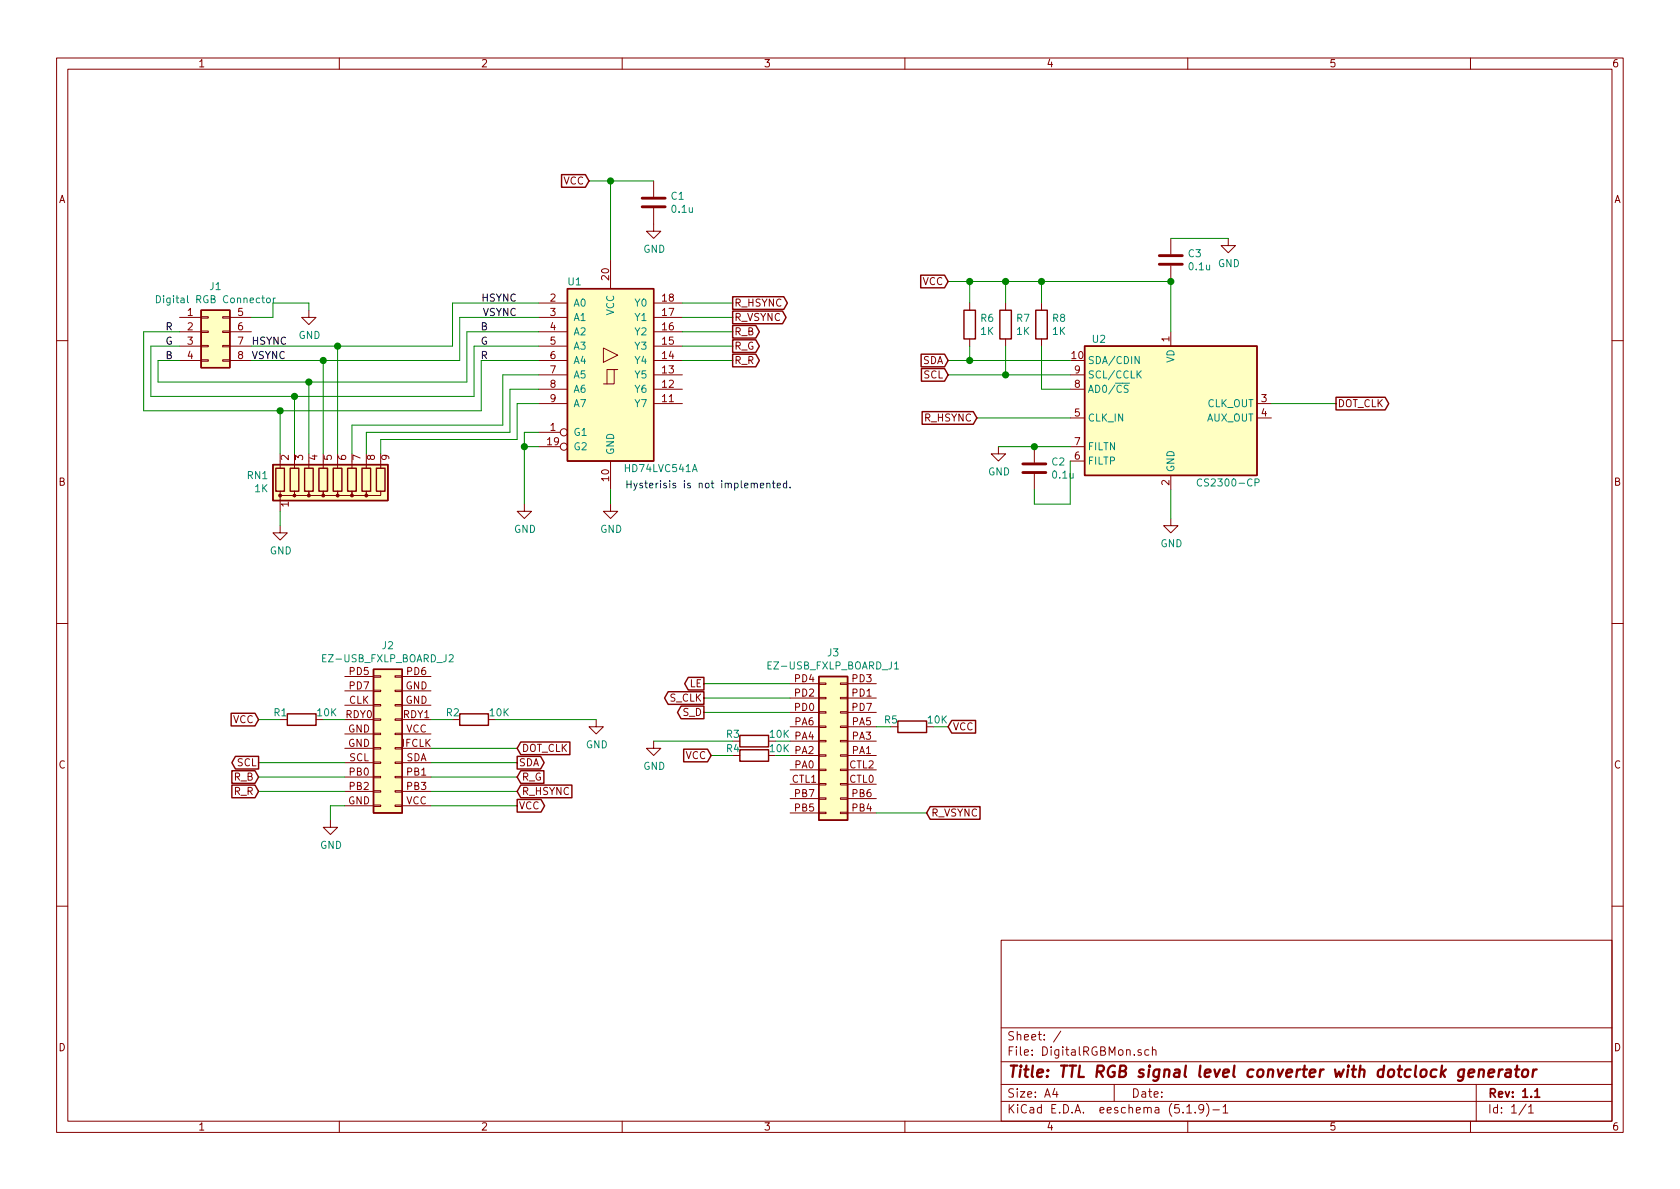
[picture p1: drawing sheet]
<svg xmlns="http://www.w3.org/2000/svg" width="297mm" height="210mm" viewBox="0 0 297 210" stroke-linecap="round" stroke-linejoin="round" font-family="sans-serif">
<g fill="none" stroke="#840000" stroke-width=".18">
<path d="M10 10.3h277v189.9h-277zM12 12.2h273v186.1h-273zM60 10.3v1.9M110 10.3v1.9M160 10.3v1.9M210 10.3v1.9M260 10.3v1.9M115.6 36.8v4.1h1.2l-1.2 1.3-1.3-1.3h1.3M115.6 32v2.8M31.7 58.7h3.9M31.7 56.1h3.9M35.6 56h1.2v.3h-1.2z"/>
<path d="M35.6 58.5h1.2v.3h-1.2zM39.4 56h1.2v.3h-1.2zM39.4 58.5h1.2v.3h-1.2zM40.6 58.7h3.8M40.6 56.1h3.8M54.6 54.9v1.2h1.3l-1.3 1.3-1.3-1.3h1.3M95.2 58.7h5.1M95.2 56.1h5.1M95.2 53.6h5.1M107.9 46v5M115.6 58.7h5M115.6 56.1h5"/>
<path d="M115.6 53.6h5M171.4 53.6v1.3M171.4 59.9v1.3M177.8 53.6v1.3M177.8 59.9v1.3M184.1 53.6v1.3M184.1 59.9v1.3M207 42.2v2.8M207 47v2.8M207 58.7v2.5M217.2 42.2v1.2h1.2l-1.2 1.3-1.3-1.3h1.3M10 60.2h2"/>
<path d="M31.7 63.7h3.9M31.7 61.2h3.9M35.6 63.6h1.2v.3h-1.2zM35.6 61.1h1.2v.2h-1.2zM39.4 63.6h1.2v.3h-1.2zM39.4 61.1h1.2v.2h-1.2zM40.6 63.7h3.8M40.6 61.2h3.8M95.2 76.4h3.9M95.2 71.4h5.1M95.2 68.8h5.1M95.2 66.3h5.1"/>
<path d="M95.2 63.7h5.1M95.2 61.2h5.1M95.2 79h3.9M106.7 61.5l2.5 1.3-2.5 1.3zM108.6 65.3h-1.3v2.6M109.2 65.3h-.6v2.6h-1.9M115.6 71.4h5M115.6 68.8h5M115.6 66.3h5M115.6 63.7h5M115.6 61.2h5M176.5 79v1.3h1.3l-1.3 1.2-1.2-1.2h1.2"/>
<path d="M182.9 79v2.8M189.2 68.8h2.6M189.2 66.3h2.6M189.2 79h2.6M189.2 73.9h2.6M222.2 71.4h2.6M222.2 73.9h2.6M285 60.2h2M49.5 86.9v.7h2.6v-.7v.7h2.5v-.7v.7h2.5v-.7v.7h2.6v-.7v.7h2.5v-.7v.7h2.6v-.7v.7h2.5v-.7M49.5 93v1.2h1.3l-1.3 1.3-1.2-1.3h1.2M49.5 81.5v1.3M49.5 87.9v2.5"/>
<path d="M52.1 81.5v1.3M54.6 81.5v1.3M57.1 81.5v1.3M59.7 81.5v1.3M62.2 81.5v1.3M64.8 81.5v1.3M67.3 81.5v1.3M92.7 89.1v1.3h1.3l-1.3 1.3-1.3-1.3h1.3M107.9 89.1v1.3h1.3l-1.3 1.3-1.2-1.3h1.2M107.9 81.5v5.1M182.9 83.8v2.8M189.2 81.5h2.6"/>
<path d="M207 91.7v1.3h1.3l-1.3 1.2-1.3-1.2h1.3M207 84.1v2.5M10 110.3h2M61 119.6h5M66 119.5h1.3v.3h-1.3zM69.8 119.5h1.3v.3h-1.3zM71.1 119.6h5.1M285 110.3h2M61 124.7h5M61 132.3h5M61 122.2h5M61 129.8h5"/>
<path d="M61 137.4h5M61 139.9h5M61 127.2h5M61 134.9h5M66 139.8h1.3v.3h-1.3zM66 137.3h1.3v.2h-1.3zM66 134.7h1.3v.3h-1.3zM66 132.2h1.3v.3h-1.3zM66 129.7h1.3v.2h-1.3zM66 127.1h1.3v.3h-1.3zM66 124.6h1.3v.2h-1.3zM66 122h1.3v.3h-1.3z"/>
<path d="M69.8 139.8h1.3v.3h-1.3zM69.8 137.3h1.3v.2h-1.3zM69.8 134.7h1.3v.3h-1.3zM69.8 132.2h1.3v.3h-1.3zM69.8 129.7h1.3v.2h-1.3zM69.8 127.1h1.3v.3h-1.3zM69.8 124.6h1.3v.2h-1.3zM69.8 122h1.3v.3h-1.3zM71.1 124.7h5.1M71.1 132.3h5.1M71.1 122.2h5.1M71.1 129.8h5.1"/>
<path d="M71.1 137.4h5.1M71.1 139.9h5.1M71.1 127.2h5.1M71.1 134.9h5.1M105.4 127.2v1.3h1.3l-1.3 1.3-1.3-1.3h1.3M115.6 131.1v1.2h1.2l-1.2 1.3-1.3-1.3h1.3M139.7 138.7h5.1M139.7 136.1h5.1M139.7 133.6h5.1M139.7 131.1h5.1M139.7 128.5h5.1M139.7 126h5.1"/>
<path d="M139.7 123.4h5.1M139.7 120.9h5.1M144.8 138.6h1.2v.2h-1.2zM144.8 136h1.2v.3h-1.2zM144.8 133.5h1.2v.2h-1.2zM144.8 130.9h1.2v.3h-1.2zM144.8 128.4h1.2v.2h-1.2zM144.8 125.9h1.2v.2h-1.2zM144.8 123.3h1.2v.3h-1.2zM144.8 120.8h1.2v.2h-1.2zM148.6 138.6h1.3v.2h-1.3zM148.6 136h1.3v.3h-1.3z"/>
<path d="M148.6 133.5h1.3v.2h-1.3zM148.6 130.9h1.3v.3h-1.3zM148.6 128.4h1.3v.2h-1.3zM148.6 125.9h1.3v.2h-1.3zM148.6 123.3h1.3v.3h-1.3zM148.6 120.8h1.3v.2h-1.3zM149.9 138.7h5M149.9 136.1h5M149.9 133.6h5M149.9 131.1h5M149.9 128.5h5M149.9 126h5"/>
<path d="M149.9 123.4h5M149.9 120.9h5M58.4 145v1.3h1.3l-1.3 1.3-1.3-1.3h1.3M61 142.5h5M66 142.4h1.3v.2h-1.3zM69.8 142.4h1.3v.2h-1.3zM71.1 142.5h5.1M139.7 143.8h5.1M139.7 141.2h5.1M144.8 143.6h1.2v.3h-1.2zM144.8 141.1h1.2v.2h-1.2zM148.6 143.6h1.3v.3h-1.3z"/>
<path d="M148.6 141.1h1.3v.2h-1.3zM149.9 143.8h5M149.9 141.2h5M10 160.2h2M177 166.3h108v32h-108zM285 160.2h2M60 198.3v1.9M110 198.3v1.9M160 198.3v1.9M177 194.8h108M177 191.8h108M177 187.8h108"/>
<path d="M177 181.8h108M186.5 192.5l-.4 1h1M186.8 193v1M187.6 182.3l-1.3 2M197 191.8v3M201.8 185.7l-.4-.1-.2 .2 .1 .2 .5 .2v.3h-.6M203.1 185.7l-.4-.1-.3 .3 .1 .6 .2 .1 .4-.1M203.8 185.7l.2-.1 .3 .1 .1 .9M203.8 185.1v1.5M209.8 195.8l.5-.5v1.5M209.8 196.8h.9M210 198.3v1.9"/>
<path d="M211.3 196.7v.1M212.8 196l-.3 .3h-.3l-.2-.3v-.4l.1-.2 .4-.1 .3 .2a1.19 1.19 0 0 1-.3 1.2l-.4 .1M213.3 195.1a1.71 1.71 0 0 1 0 2.3M214.5 196.3h1.1M216.3 195.8l.4-.5v1.5M216.3 196.8h.8M260 198.3v1.9M261 191.8v6.5M269.8 195.2l-1.2 2M270.3 195.8l.4-.5v1.5M270.3 196.8h.8"/>
<circle cx="99.7" cy="76.4" r=".63"/>
<circle cx="99.7" cy="79" r=".63"/>
</g>
<path d="M271.4 193l.4-.5v1.5M271.4 194h.8" fill="none" stroke="#840000" stroke-width=".3"/>
<g fill="none" stroke="#840000" stroke-width=".41">
<path d="M259.7 189.8l1-.2-.1-.4h-.8l-.2 1 .3 .2 .6-.1M261.5 189.3a.5 .5 0 0 1 .9 .1l-.1 1M261.6 189.1l-.2 1.3M263.2 189.8l1-.2-.1-.4-.5-.1-.4 .3v.9l.2 .1 .6-.1M265.1 189.1l-.2 1.3M265.7 189.1a.55 .55 0 0 0-.7 .4M266.3 189.2h.8l-.1 1.2M267.1 189.6l-.6 .1a.4 .4 0 0 0-.4 .3 .4 .4 0 0 0 .3 .4l.7-.1M267.9 189.1h.7M268.2 188.4l-.2 1.8 .1 .1 .4 .1M269.3 189.3a.51 .51 0 0 1 .5-.2 .51 .51 0 0 1 .4 .4l-.1 .6a.54 .54 0 0 1-.5 .4 .54 .54 0 0 1-.5-.4zM271.1 189.1l-.2 1.3"/>
<path d="M271.7 189.1a.55 .55 0 0 0-.6 .4"/>
</g>
<g fill="#ffffc2" stroke="#ffffc2" stroke-width=".18">
<path d="M48.3 82.2h20.3v6.3h-20.3z"/>
<path d="M66 118.4h5.1v25.4h-5.1z"/>
<path d="M144.8 119.6h5.1v25.4h-5.1z"/>
<path d="M100.3 51h15.3v30.5h-15.3z"/>
<path d="M35.6 54.9h5v10.1h-5z"/>
<path d="M191.8 61.2h30.4v22.9h-30.4z"/>
</g>
<g fill="none" stroke="#840000" stroke-width=".25">
<path d="M99.3 30.9h4.2l.6 1.1-.6 1.1h-4.2zM35.6 54.9h5v10.1h-5zM100.3 51h15.3v30.5h-15.3zM129.5 55h8.9l.6 1.1-.6 1.1h-8.9zM129.5 57.6h4.1l.7 1.1-.7 1.1h-4.1zM129.5 52.5h9.1l.6 1.1-.6 1.1h-9.1zM162.8 48.7h4.2l.6 1.1-.6 1.1h-4.2zM170.4 54.9h2.1v5h-2.1zM176.8 54.9h2v5h-2zM183.1 54.9h2.1v5h-2.1zM129.5 60.1h4.1l.7 1.1-.7 1.1h-4.1zM129.5 62.6h4.1l.7 1.1-.7 1.2h-4.1z"/>
<path d="M162.9 62.6h4.1l.6 1.1-.6 1.2h-4.1zM162.9 65.2h4.1l.6 1.1-.6 1.1h-4.1zM163 72.8h9.1l.6 1.1-.6 1.1h-9.1zM191.8 61.2h30.4v22.9h-30.4zM236.2 70.3h8.7l.6 1.1-.6 1.1h-8.7zM48.3 82.2h20.3v6.3h-20.3zM48.8 82.8h1.5v4.1h-1.5zM51.3 82.8h1.5v4.1h-1.5zM53.8 82.8h1.6v4.1h-1.6zM56.4 82.8h1.5v4.1h-1.5zM58.9 82.8h1.6v4.1h-1.6zM61.5 82.8h1.5v4.1h-1.5z"/>
<path d="M64 82.8h1.5v4.1h-1.5zM66.5 82.8h1.6v4.1h-1.6zM66 118.4h5.1v25.4h-5.1zM121.7 119.8h2.8v2.2h-2.8l-.6-1.1zM144.8 119.6h5.1v25.4h-5.1zM40.9 126.1h4.2l.6 1.1-.6 1.2h-4.2zM41 138.8h4.1l.6 1.1-.6 1.2h-4.1zM41 136.3h4.1l.6 1.1-.6 1.1h-4.1zM41.6 133.8h4.1v2.2h-4.1l-.6-1.1zM50.8 126.2h5.1v2.1h-5.1zM81.3 126.2h5.1v2.1h-5.1zM91.4 133.8h4.2l.6 1.1-.6 1.1h-4.2z"/>
<path d="M92.1 136.3h4.1v2.2h-4.1l-.7-1.1zM92.1 138.8h9v2.3h-9l-.7-1.2zM92.1 131.2h8.7v2.2h-8.7l-.7-1.1zM118.1 122.3h6.4v2.3h-6.4l-.6-1.2zM120.4 124.9h4.1v2.2h-4.1l-.6-1.1zM120.9 132.5h4.2l.6 1.1-.6 1.1h-4.2zM130.8 130h5.1v2.1h-5.1zM130.8 132.6h5.1v2h-5.1zM158.7 127.5h5.1v2h-5.1zM168.3 127.4h4.2v2.2h-4.2l-.7-1.1zM91.4 141.4h4.3l.6 1.1-.6 1.1h-4.3zM164.5 142.6h8.8v2.3h-8.8l-.7-1.1z"/>
</g>
<g fill="#840000" stroke="#840000" stroke-width=".18">
<circle cx="49.5" cy="87.6" r=".25"/>
<circle cx="52.1" cy="87.6" r=".25"/>
<circle cx="54.6" cy="87.6" r=".25"/>
<circle cx="57.1" cy="87.6" r=".25"/>
<circle cx="59.7" cy="87.6" r=".25"/>
<circle cx="62.2" cy="87.6" r=".25"/>
<circle cx="64.8" cy="87.6" r=".25"/>
</g>
<path d="M113.5 36.6h4.1M113.5 35h4.1M205 46.7h4M205 45.2h4M180.8 83.6h4.1M180.8 82h4.1" fill="none" stroke="#840000" stroke-width=".51"/>
<g fill="none" stroke="#008484" stroke-width=".18">
<path d="M27.7 52.3a.64 .64 0 0 1 .7 .6 .64 .64 0 0 1-.7 .6zM47.2 52.8l.3-.1 .3 .2-.1 .6h-.3l-.3-.2zM48.3 52.7v.8M48.7 52.7l-.4 .2M198.5 67.8h1.2M199.5 68.2l-.5-.1-.2 .1v.4l.6 .3 .1 .3-.3 .2-.4-.1M201.2 66.1l.6 .7M201.4 63v1.3l-.7-1.3v1.3M201.8 65.6l-.8 .7M212.5 84.8a.6 .6 0 0 0-.9 .4 .6 .6 0 0 0 .6 .7l.3-.1M221.9 85.3l.7-.1v-.4l-.7-.1v1.2M79.4 115.9l.5-.1 .2 .3v.2l-.7 .7h.7"/>
<path d="M158.2 117.4l.3-.4v1.3M158.2 118.3h.7"/>
</g>
<g fill="none" stroke="#008400" stroke-width=".18">
<path d="M104.1 32h11.5M107.9 32v14M31.7 58.7h-6.3v13.9h59.7v-8.9h10.1M54.6 54.9v-1.3h-6.3v2.5h-3.9M95.2 58.7h-12.7v8.9h-54.6v-3.9h3.8M95.2 56.1h-13.9v7.6h-36.9M95.2 53.6h-15.2v7.6h-35.6M120.6 53.6h8.9M120.6 56.1h8.9M120.6 58.7h8.9M167.6 49.8h39.4v8.9M171.4 49.8v3.8"/>
<path d="M177.8 49.8v3.8M184.1 49.8v3.8M207 42.2h10.2M31.7 61.2h-5v8.9h57.1v-8.9h11.4M49.5 72.6v7.7M52.1 70.1v10.2M54.6 67.6v12.7M57.1 63.7v16.6M59.7 61.2v19.1M92.7 79h2.5M95.2 66.3h-6.3v8.9h-26.7v5.1M95.2 76.4h-2.5v12.7"/>
<path d="M95.2 71.4h-3.8v6.3h-24.1v2.6M95.2 68.8h-5v7.6h-25.4v3.9M120.6 63.7h8.9M120.6 61.2h8.9M167.6 63.7h21.6M167.6 66.3h21.6M171.4 61.2v2.5M172.7 73.9h16.5M176.5 79h12.7M177.8 61.2v5.1M184.1 61.2v7.6h5.1M224.8 71.4h11.4"/>
<path d="M49.5 90.4v2.6M107.9 86.6v2.5M189.2 81.5v7.6h-6.3v-2.5M207 86.6v5.1M45.7 139.9h15.3M45.7 137.4h15.3M45.7 134.9h15.3M45.7 127.2h3.8M57.1 127.2h3.9M76.2 132.3h15.2M76.2 139.9h15.2M76.2 137.4h15.2"/>
<path d="M76.2 134.9h15.2M76.2 127.2h3.8M87.6 127.2h17.8M115.6 131.1h13.9M124.5 120.9h15.2M124.5 123.4h15.2M124.5 126h15.2M125.7 133.6h3.8M154.9 128.5h2.6M61 142.5h-2.6v2.5M76.2 142.5h15.2M154.9 143.8h8.9"/>
</g>
<path d="M134.4 85.8l.7-.1-.1-.2-.4-.1-.2 .2 .1 .6h.5M135.6 85.6l.2-.2 .3 .1v.8M135.6 85.4v.9M136.6 85.4h.4M136.7 85v1.1l.3 .2M137.4 85.8l.6-.1-.1-.2-.3-.1-.2 .2 .1 .6h.4M139.1 85.5l-.4-.1-.2 .3 .1 .5h.5M139.1 85v1.3M139.7 86.2v.1" fill="none" stroke="#0000c2" stroke-width=".18"/>
<g fill="#008400" stroke="#008400" stroke-width=".25">
<circle cx="207" cy="49.8" r=".51"/>
<circle cx="59.7" cy="61.2" r=".51"/>
<circle cx="49.5" cy="72.6" r=".51"/>
<circle cx="52.1" cy="70.1" r=".51"/>
<circle cx="54.6" cy="67.6" r=".51"/>
<circle cx="57.2" cy="63.7" r=".51"/>
<circle cx="92.7" cy="79" r=".51"/>
<circle cx="108" cy="32" r=".51"/>
<circle cx="184.2" cy="49.8" r=".51"/>
<circle cx="177.8" cy="49.8" r=".51"/>
<circle cx="171.5" cy="49.8" r=".51"/>
<circle cx="171.5" cy="63.7" r=".51"/>
<circle cx="182.9" cy="79" r=".51"/>
<circle cx="177.8" cy="66.3" r=".51"/>
</g>
<text font-size="2.8" fill="#840000" x="178" y="190.5">Title: TTL RGB signal level converter with dotclock generator</text>
<g font-size="2.1" fill="#840000">
<text x="178" y="184">Sheet: /</text>
<text x="178" y="186.7">File: DigitalRGBMon.sch</text>
<text x="178" y="196.9">KiCad E.D.A. eeschema (5.1.9)-1</text>
<text x="178" y="194.1">Size: A4</text>
<text x="200" y="194.1">Date:</text>
<text x="263" y="194.1">Rev: 1.1</text>
<text x="263" y="196.9">Id: 1/1</text>
</g>
<g font-size="1.8" fill="#840000">
<text x="35" y="11.9">1</text>
<text x="85" y="11.9">2</text>
<text x="135" y="11.9">3</text>
<text x="185" y="11.9">4</text>
<text x="235" y="11.9">5</text>
<text x="285" y="11.9">6</text>
<text x="10.4" y="35.9">A</text>
<text x="99.6" y="32.6">VCC</text>
<text x="285.4" y="35.9">A</text>
<text x="97.3" y="53.3">2</text>
<text x="107.7" y="49.5" transform="rotate(-90 107.7 49.5)">20</text>
<text x="117.1" y="53.3">18</text>
<text x="163.1" y="50.4">VCC</text>
<text x="33.2" y="55.9">1</text>
<text x="33.2" y="58.4">2</text>
<text x="42.1" y="55.9">5</text>
<text x="42.1" y="58.4">6</text>
<text x="97.3" y="55.9">3</text>
<text x="97.3" y="58.4">4</text>
<text x="117.1" y="58.4">16</text>
<text x="117.1" y="55.9">17</text>
<text x="129.8" y="56.8">R_VSYNC</text>
<text x="129.8" y="59.3">R_B</text>
<text x="129.8" y="54.2">R_HSYNC</text>
<text x="33.2" y="61">3</text>
<text x="33.2" y="63.5">4</text>
<text x="42.1" y="61">7</text>
<text x="42.1" y="63.5">8</text>
<text x="97.3" y="61">5</text>
<text x="97.3" y="63.5">6</text>
<text x="117.1" y="63.5">14</text>
<text x="117.1" y="61">15</text>
<text x="129.8" y="61.8">R_G</text>
<text x="129.8" y="64.4">R_R</text>
<text x="163.1" y="64.4">SDA</text>
<text x="189.5" y="63.5">10</text>
<text x="206.8" y="60.4" transform="rotate(-90 206.8 60.4)">1</text>
<text x="97.3" y="66">7</text>
<text x="97.3" y="68.6">8</text>
<text x="97.3" y="71.1">9</text>
<text x="117.1" y="71.1">11</text>
<text x="117.1" y="68.6">12</text>
<text x="117.1" y="66">13</text>
<text x="163.3" y="66.9">SCL</text>
<text x="190" y="68.6">8</text>
<text x="190" y="66">9</text>
<text x="223" y="71.1">3</text>
<text x="97.3" y="76.2">1</text>
<text x="163.5" y="74.5">R_HSYNC</text>
<text x="190" y="73.7">5</text>
<text x="223" y="73.7">4</text>
<text x="236.5" y="72">DOT_CLK</text>
<text x="51.1" y="81.4" transform="rotate(-90 51.1 81.4)">2</text>
<text x="53.6" y="81.4" transform="rotate(-90 53.6 81.4)">3</text>
<text x="56.1" y="81.4" transform="rotate(-90 56.1 81.4)">4</text>
<text x="58.7" y="81.4" transform="rotate(-90 58.7 81.4)">5</text>
<text x="61.2" y="81.4" transform="rotate(-90 61.2 81.4)">6</text>
<text x="63.8" y="81.4" transform="rotate(-90 63.8 81.4)">7</text>
<text x="66.3" y="81.4" transform="rotate(-90 66.3 81.4)">8</text>
<text x="68.8" y="81.4" transform="rotate(-90 68.8 81.4)">9</text>
<text x="96.8" y="78.7">19</text>
<text x="190" y="81.3">6</text>
<text x="190" y="78.7">7</text>
<text x="10.4" y="85.9">B</text>
<text x="51.1" y="89.6" transform="rotate(-90 51.1 89.6)">1</text>
<text x="107.7" y="85" transform="rotate(-90 107.7 85)">10</text>
<text x="206.8" y="85.8" transform="rotate(-90 206.8 85.8)">2</text>
<text x="285.4" y="85.9">B</text>
<text x="61.8" y="119.4">PD5</text>
<text x="72" y="119.4">PD6</text>
<text x="61.7" y="124.5">CLK</text>
<text x="61.8" y="121.9">PD7</text>
<text x="71.7" y="121.9">GND</text>
<text x="71.7" y="124.5">GND</text>
<text x="118.4" y="124.1">S_CLK</text>
<text x="121.9" y="121.5">LE</text>
<text x="140.5" y="125.7">PD0</text>
<text x="140.5" y="123.2">PD2</text>
<text x="140.5" y="120.6">PD4</text>
<text x="150.7" y="123.2">PD1</text>
<text x="150.7" y="120.6">PD3</text>
<text x="150.7" y="125.7">PD7</text>
<text x="41.2" y="127.9">VCC</text>
<text x="61.1" y="127">RDY0</text>
<text x="61.5" y="129.5">GND</text>
<text x="71.3" y="127">RDY1</text>
<text x="71.8" y="129.5">VCC</text>
<text x="120.8" y="126.6">S_D</text>
<text x="140.5" y="128.3">PA6</text>
<text x="150.7" y="130.8">PA3</text>
<text x="150.7" y="128.3">PA5</text>
<text x="168.4" y="129.2">VCC</text>
<text x="10.4" y="135.9">C</text>
<text x="41.9" y="135.5">SCL</text>
<text x="61.5" y="132.1">GND</text>
<text x="61.7" y="134.6">SCL</text>
<text x="61.8" y="137.2">PB0</text>
<text x="71.1" y="132.1">IFCLK</text>
<text x="71.8" y="134.6">SDA</text>
<text x="72" y="137.2">PB1</text>
<text x="91.7" y="135.5">SDA</text>
<text x="92.2" y="133">DOT_CLK</text>
<text x="121.2" y="134.2">VCC</text>
<text x="140.5" y="135.9">PA0</text>
<text x="150.2" y="135.9">CTL2</text>
<text x="150.7" y="133.3">PA1</text>
<text x="285.4" y="135.9">C</text>
<text x="41.4" y="140.6">R_R</text>
<text x="41.4" y="138">R_B</text>
<text x="61.5" y="142.2">GND</text>
<text x="61.8" y="139.7">PB2</text>
<text x="71.8" y="142.2">VCC</text>
<text x="72" y="139.7">PB3</text>
<text x="91.7" y="143.1">VCC</text>
<text x="92.2" y="138">R_G</text>
<text x="92.2" y="140.6">R_HSYNC</text>
<text x="140" y="138.4">CTL1</text>
<text x="140.5" y="143.5">PB5</text>
<text x="140.5" y="141">PB7</text>
<text x="150.2" y="138.4">CTL0</text>
<text x="150.7" y="143.5">PB4</text>
<text x="150.7" y="141">PB6</text>
<text x="164.6" y="144.4">R_VSYNC</text>
<text x="10.4" y="185.9">D</text>
<text x="285.4" y="185.9">D</text>
<text x="35" y="199.9">1</text>
<text x="85" y="199.9">2</text>
<text x="135" y="199.9">3</text>
<text x="185" y="199.9">4</text>
<text x="235" y="199.9">5</text>
<text x="285" y="199.9">6</text>
</g>
<g font-size="1.8" fill="#008484">
<text x="118.7" y="35.3">C1</text>
<text x="118.9" y="37.6">0.1u</text>
<text x="113.7" y="44.7">GND</text>
<text x="210.1" y="45.5">C3</text>
<text x="210.3" y="47.8">0.1u</text>
<text x="215.3" y="47.2">GND</text>
<text x="28.5" y="53.6">Digital RGB Connector</text>
<text x="37.1" y="51.3">J1</text>
<text x="100.5" y="50.5">U1</text>
<text x="52.8" y="59.9">GND</text>
<text x="101.3" y="54.2">A0</text>
<text x="101.3" y="56.8">A1</text>
<text x="101.3" y="59.3">A2</text>
<text x="108.6" y="55.8" transform="rotate(-90 108.6 55.8)">VCC</text>
<text x="112.4" y="59.3">Y2</text>
<text x="112.4" y="56.8">Y1</text>
<text x="112.4" y="54.2">Y0</text>
<text x="173.4" y="56.9">R6</text>
<text x="173.4" y="59.2">1K</text>
<text x="179.8" y="56.9">R7</text>
<text x="179.8" y="59.2">1K</text>
<text x="186.1" y="56.9">R8</text>
<text x="186.1" y="59.2">1K</text>
<text x="101.3" y="61.8">A3</text>
<text x="101.3" y="64.4">A4</text>
<text x="112.4" y="64.4">Y4</text>
<text x="112.4" y="61.8">Y3</text>
<text x="192.3" y="64.4">SDA/CDIN</text>
<text x="193.2" y="60.6">U2</text>
<text x="207.6" y="64.2" transform="rotate(-90 207.6 64.2)">VD</text>
<text x="101.3" y="66.9">A5</text>
<text x="101.3" y="69.5">A6</text>
<text x="112.4" y="69.5">Y6</text>
<text x="112.4" y="66.9">Y5</text>
<text x="192.3" y="69.5">AD0/CS</text>
<text x="192.3" y="66.9">SCL/CCLK</text>
<text x="101.3" y="77.1">G1</text>
<text x="101.3" y="72">A7</text>
<text x="112.4" y="72">Y7</text>
<text x="192.3" y="74.5">CLK_IN</text>
<text x="213.3" y="74.5">AUX_OUT</text>
<text x="213.4" y="72">CLK_OUT</text>
<text x="101.3" y="79.6">G2</text>
<text x="108.6" y="80.5" transform="rotate(-90 108.6 80.5)">GND</text>
<text x="110.7" y="83.5">HD74LVC541A</text>
<text x="186" y="82.3">C2</text>
<text x="192.3" y="82.2">FILTP</text>
<text x="192.3" y="79.6">FILTN</text>
<text x="207.6" y="83.6" transform="rotate(-90 207.6 83.6)">GND</text>
<text x="43.8" y="84.7">RN1</text>
<text x="45.1" y="87">1K</text>
<text x="174.7" y="84.1">GND</text>
<text x="186.2" y="84.6">0.1u</text>
<text x="212.4" y="86">CS2300-CP</text>
<text x="90.9" y="94.2">GND</text>
<text x="106.1" y="94.2">GND</text>
<text x="47.7" y="98">GND</text>
<text x="205.2" y="96.8">GND</text>
<text x="57.3" y="117.1">EZ-USB_FXLP_BOARD_J2</text>
<text x="67.6" y="114.8">J2</text>
<text x="136.1" y="118.4">EZ-USB_FXLP_BOARD_J1</text>
<text x="146.4" y="116.1">J3</text>
<text x="48.5" y="126.7">R1</text>
<text x="56.2" y="126.7">10K</text>
<text x="78.9" y="126.7">R2</text>
<text x="86.6" y="126.7">10K</text>
<text x="128.5" y="130.5">R3</text>
<text x="156.4" y="127.9">R5</text>
<text x="103.6" y="132.3">GND</text>
<text x="113.7" y="136.1">GND</text>
<text x="128.5" y="133">R4</text>
<text x="56.6" y="150.1">GND</text>
</g>
<g font-size="1.8">
<text x="85.2" y="53.3">HSYNC</text>
<text x="29.2" y="58.4">R</text>
<text x="85.1" y="58.4">B</text>
<text x="85.3" y="55.9">VSYNC</text>
<text x="29.2" y="63.5">B</text>
<text x="29.2" y="61">G</text>
<text x="44.4" y="63.5">VSYNC</text>
<text x="44.4" y="61">HSYNC</text>
<text x="85" y="61">G</text>
<text x="85.1" y="63.5">R</text>
</g>
<text font-size="1.8" fill="#0000c2" x="110.5" y="86.4">Hysterisis is not implemented.</text>
<g font-size="1.8" fill="#008400">
<text x="136.2" y="130.5">10K PA4</text>
<text x="164.1" y="127.9">10K</text>
<text x="136.2" y="133">10K PA2</text>
</g>
</svg>
